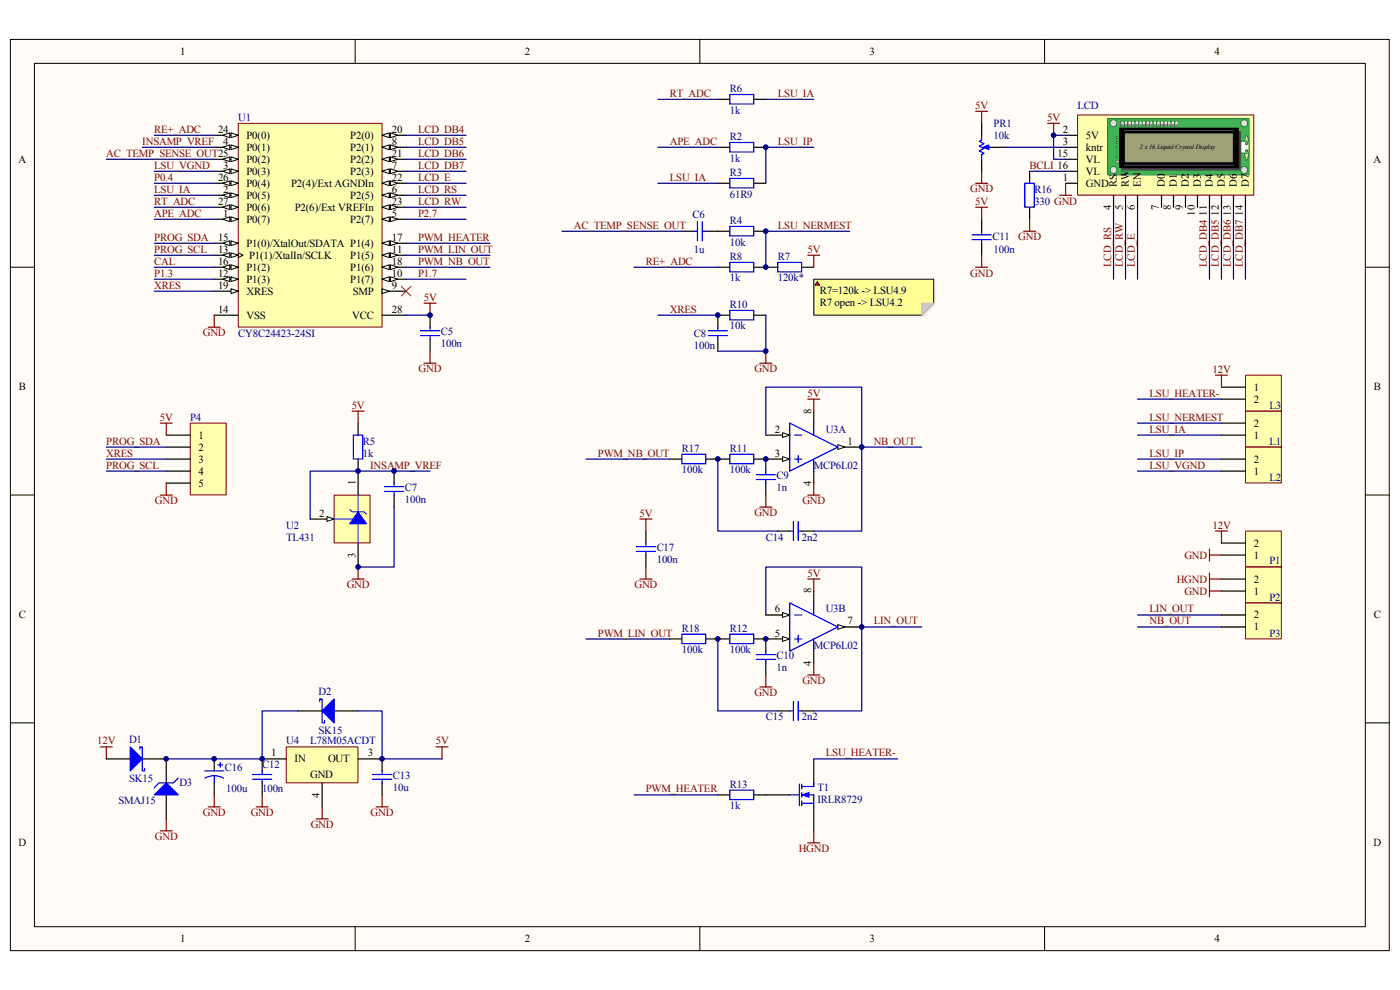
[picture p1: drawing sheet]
<svg xmlns="http://www.w3.org/2000/svg" width="297mm" height="210mm" viewBox="0 0 297 210" stroke-linecap="round" stroke-linejoin="round" font-family="sans-serif">
<path d="M2.2 8.4h292.5v193.3h-292.5z" fill-rule="evenodd" fill="#fffcf8"/>
<path d="M2.2 8.4h292.5v193.3h-292.5z" fill="none" stroke="#000" stroke-width=".21"/>
<path d="M7.3 13.5h282.3v183.1h-282.3z" fill-rule="evenodd" fill="#fffcf8"/>
<g fill="none" stroke="#000" stroke-width=".21">
<path d="M7.3 13.4h282.3v183.2h-282.3zM75.3 8.3v5.1M148.5 8.3v5.1M221.6 8.3v5.1M2.2 56.7h5.1M289.7 56.7h5M2.2 105h5.1M289.7 105h5M2.2 153.3h5.1M289.7 153.3h5M75.3 196.6v5.1M148.5 196.6v5.1"/>
<path d="M221.6 196.6v5.1"/>
</g>
<path d="M50.6 26.2h30.4v43.2h-30.4z" fill-rule="evenodd" fill="#ffffb0"/>
<path d="M50.5 26.2h30.5v43.2h-30.5z" fill="none" stroke="#800000" stroke-width=".21"/>
<path d="M45.4 36.3h5.1" fill="none" stroke="#000" stroke-width=".25"/>
<g fill="#fffcf8" stroke="#000" stroke-width=".21">
<path d="M49 35.8l1.5 .5-1.5 .5z"/>
<path d="M47.2 36.3l1.6-.5v1z"/>
</g>
<path d="M45.4 31.2h5.1" fill="none" stroke="#000" stroke-width=".25"/>
<g fill="#fffcf8" stroke="#000" stroke-width=".21">
<path d="M49 30.7l1.5 .5-1.5 .5z"/>
<path d="M47.2 31.2l1.6-.5v1z"/>
</g>
<path d="M45.4 54.1h5.1" fill="none" stroke="#000" stroke-width=".25"/>
<path d="M50.5 53.6l1.1 .5-1.1 .5" fill="none" stroke="#000" stroke-width=".21"/>
<g fill="#fffcf8" stroke="#000" stroke-width=".21">
<path d="M49 53.6l1.5 .5-1.5 .5z"/>
<path d="M47.2 54.1l1.6-.5v1z"/>
</g>
<path d="M45.4 51.6h5.1" fill="none" stroke="#000" stroke-width=".25"/>
<g fill="#fffcf8" stroke="#000" stroke-width=".21">
<path d="M49 51.1l1.5 .5-1.5 .5z"/>
<path d="M47.2 51.6l1.6-.5v1z"/>
</g>
<path d="M45.4 28.7h5.1" fill="none" stroke="#000" stroke-width=".25"/>
<g fill="#fffcf8" stroke="#000" stroke-width=".21">
<path d="M49 28.2l1.5 .5-1.5 .5z"/>
<path d="M47.2 28.7l1.6-.5v1z"/>
</g>
<path d="M45.4 33.8h5.1" fill="none" stroke="#000" stroke-width=".25"/>
<g fill="#fffcf8" stroke="#000" stroke-width=".21">
<path d="M49 33.3l1.5 .5-1.5 .5z"/>
<path d="M47.2 33.8l1.6-.5v1z"/>
</g>
<path d="M45.4 46.5h5.1M45.4 66.9h5.1M81.1 66.9h5" fill="none" stroke="#000" stroke-width=".25"/>
<g fill="#fffcf8" stroke="#000" stroke-width=".21">
<path d="M49 46l1.5 .5-1.5 .5z"/>
<path d="M47.2 46.5l1.6-.5v1z"/>
</g>
<path d="M45.4 41.4h5.1" fill="none" stroke="#000" stroke-width=".25"/>
<g fill="#fffcf8" stroke="#000" stroke-width=".21">
<path d="M49 40.9l1.5 .5-1.5 .5z"/>
<path d="M47.2 41.4l1.6-.5v1z"/>
</g>
<path d="M45.4 44h5.1" fill="none" stroke="#000" stroke-width=".25"/>
<g fill="#fffcf8" stroke="#000" stroke-width=".21">
<path d="M49 43.4l1.5 .6-1.5 .5z"/>
<path d="M47.2 44l1.6-.6v1.1z"/>
</g>
<path d="M45.4 38.9h5.1" fill="none" stroke="#000" stroke-width=".25"/>
<g fill="#fffcf8" stroke="#000" stroke-width=".21">
<path d="M49 38.4l1.5 .5-1.5 .5z"/>
<path d="M47.2 38.9l1.6-.5v1z"/>
</g>
<path d="M45.4 56.7h5.1" fill="none" stroke="#000" stroke-width=".25"/>
<g fill="#fffcf8" stroke="#000" stroke-width=".21">
<path d="M49 56.2l1.5 .5-1.5 .5z"/>
<path d="M47.2 56.7l1.6-.5v1z"/>
</g>
<path d="M45.4 59.2h5.1" fill="none" stroke="#000" stroke-width=".25"/>
<g fill="#fffcf8" stroke="#000" stroke-width=".21">
<path d="M49 58.7l1.5 .5-1.5 .5z"/>
<path d="M47.2 59.2l1.6-.5v1z"/>
</g>
<path d="M81.1 54.1h5" fill="none" stroke="#000" stroke-width=".25"/>
<g fill="#fffcf8" stroke="#000" stroke-width=".21">
<path d="M81.1 54.1l1.5-.5v1z"/>
<path d="M82.8 53.6l1.6 .5-1.6 .5z"/>
</g>
<path d="M81.1 56.7h5" fill="none" stroke="#000" stroke-width=".25"/>
<g fill="#fffcf8" stroke="#000" stroke-width=".21">
<path d="M81.1 56.7l1.5-.5v1z"/>
<path d="M82.8 56.2l1.6 .5-1.6 .5z"/>
</g>
<path d="M81.1 59.2h5" fill="none" stroke="#000" stroke-width=".25"/>
<g fill="#fffcf8" stroke="#000" stroke-width=".21">
<path d="M81.1 59.2l1.5-.5v1z"/>
<path d="M82.8 58.7l1.6 .5-1.6 .5z"/>
</g>
<path d="M81.1 51.6h5" fill="none" stroke="#000" stroke-width=".25"/>
<g fill="#fffcf8" stroke="#000" stroke-width=".21">
<path d="M81.1 51.6l1.5-.5v1z"/>
<path d="M82.8 51.1l1.6 .5-1.6 .5z"/>
</g>
<path d="M81.1 61.8h5" fill="none" stroke="#000" stroke-width=".25"/>
<path d="M81.1 61.3l1.5 .5-1.5 .5z" fill="#fffcf8" stroke="#000" stroke-width=".21"/>
<path d="M45.4 61.8h5.1" fill="none" stroke="#000" stroke-width=".25"/>
<path d="M49 61.3l1.5 .5-1.5 .5z" fill="#fffcf8" stroke="#000" stroke-width=".21"/>
<path d="M81.1 31.2h5" fill="none" stroke="#000" stroke-width=".25"/>
<g fill="#fffcf8" stroke="#000" stroke-width=".21">
<path d="M81.1 31.2l1.5-.5v1z"/>
<path d="M82.8 30.7l1.6 .5-1.6 .5z"/>
</g>
<path d="M81.1 28.7h5" fill="none" stroke="#000" stroke-width=".25"/>
<g fill="#fffcf8" stroke="#000" stroke-width=".21">
<path d="M81.1 28.7l1.5-.5v1z"/>
<path d="M82.8 28.2l1.6 .5-1.6 .5z"/>
</g>
<path d="M81.1 33.8h5" fill="none" stroke="#000" stroke-width=".25"/>
<g fill="#fffcf8" stroke="#000" stroke-width=".21">
<path d="M81.1 33.8l1.5-.5v1z"/>
<path d="M82.8 33.3l1.6 .5-1.6 .5z"/>
</g>
<path d="M81.1 36.3h5" fill="none" stroke="#000" stroke-width=".25"/>
<g fill="#fffcf8" stroke="#000" stroke-width=".21">
<path d="M81.1 36.3l1.5-.5v1z"/>
<path d="M82.8 35.8l1.6 .5-1.6 .5z"/>
</g>
<path d="M81.1 41.4h5" fill="none" stroke="#000" stroke-width=".25"/>
<g fill="#fffcf8" stroke="#000" stroke-width=".21">
<path d="M81.1 41.4l1.5-.5v1z"/>
<path d="M82.8 40.9l1.6 .5-1.6 .5z"/>
</g>
<path d="M81.1 44h5" fill="none" stroke="#000" stroke-width=".25"/>
<g fill="#fffcf8" stroke="#000" stroke-width=".21">
<path d="M81.1 44l1.5-.6v1.1z"/>
<path d="M82.8 43.4l1.6 .6-1.6 .5z"/>
</g>
<path d="M81.1 46.5h5" fill="none" stroke="#000" stroke-width=".25"/>
<g fill="#fffcf8" stroke="#000" stroke-width=".21">
<path d="M81.1 46.5l1.5-.5v1z"/>
<path d="M82.8 46l1.6 .5-1.6 .5z"/>
</g>
<path d="M81.1 38.9h5" fill="none" stroke="#000" stroke-width=".25"/>
<g fill="#fffcf8" stroke="#000" stroke-width=".21">
<path d="M81.1 38.9l1.5-.5v1z"/>
<path d="M82.8 38.4l1.6 .5-1.6 .5z"/>
</g>
<g fill="none" stroke="#000080" stroke-width=".25">
<path d="M22.6 33.8h22.8M30.2 31.2h15.2M32.7 28.7h12.7M32.7 36.3h12.7M32.7 38.9h12.7M86.1 28.7h12.8M86.1 31.2h12.8M86.1 33.8h12.8M86.1 36.3h12.8M86.1 38.9h12.8M139.6 31.2h12.7M139.6 38.9h12.7"/>
<path d="M139.6 21.1h12.7M162.5 21.1h10.1M172.6 31.2h-10.1v7.7M32.7 41.4h12.7M32.7 44h12.7M32.7 46.5h12.7M32.7 51.6h12.7M32.7 54.1h12.7M32.7 56.7h12.7M32.7 59.2h12.7M86.1 41.4h12.8M86.1 44h12.8"/>
<path d="M86.1 46.5h12.8M86.1 51.6h17.9M86.1 54.1h17.9M86.1 56.7h17.9M86.1 59.2h12.8M119.2 49.1h25.5M134.5 56.7h17.8M180.3 49.1h-17.8v7.6M32.7 61.8h12.7M86.1 66.9h5.1M139.6 66.9h12.7M162.5 66.9v7.6h-10.2"/>
<path d="M124.3 97.4h17.8M83.6 107.6v12.7h-7.6M124.3 135.5h17.8M134.5 168.6h17.8"/>
</g>
<g fill="none" stroke="#800000" stroke-width=".25">
<path d="M171.4 54.1h2.5M172.6 54.1v2.6M44.2 69.4h2.5M45.4 66.9v2.5M90 64.3h2.5M90 77h2.5M91.2 64.3v2.6M91.2 74.5v2.5M161.2 77h2.5M162.5 74.5v2.5M74.7 87.2h2.5M76 87.2v2.6"/>
<path d="M161.2 107.6h2.5M162.5 105v2.6M74.7 122.8h2.5M76 120.3v2.5M161.2 145.7h2.5M162.5 143.2v2.5"/>
</g>
<path d="M85.1 60.7l2.1 2.1M87.2 60.7l-2.1 2.1" fill="none" stroke="#f00" stroke-width=".21"/>
<g fill="none" stroke="#000" stroke-width=".25">
<path d="M152.3 31.2h2.5M152.3 38.9h2.5M152.3 21.1h2.5M159.9 31.2h2.6M159.9 38.9h2.6M159.9 21.1h2.6M144.7 49.1h2.5M149.7 49.1h5.1M152.3 56.7h2.5M159.9 49.1h2.6M159.9 56.7h5.1M170.1 56.7h2.5"/>
<path d="M91.2 66.9v2.5M91.2 71.9v2.6M152.3 71.9v2.6M154.8 66.9h-2.5v2.5M159.9 66.9h2.6M76 89.8v2.5M76 97.4v2.5M83.6 99.9v2.6M152.3 97.4h2.5M159.9 97.4h2.6v2.5M83.6 105v2.6M162.5 102.5v2.5"/>
<path d="M152.3 135.5h2.5M159.9 135.5h2.6v2.6M162.5 140.6v2.6M152.3 168.6h2.5M159.9 168.6h2.6"/>
</g>
<g fill="none" stroke="#00f" stroke-width=".25">
<path d="M154.8 30.2h5.1v2h-5.1zM154.8 37.9h5.1v2h-5.1zM154.8 20.1h5.1v2h-5.1zM147.2 49.1h.8M148 47v4.1M149 47v4.1M149 49.1h.7M154.8 48h5.1v2h-5.1zM154.8 55.7h5.1v2h-5.1zM165 55.7h5.1v2h-5.1zM89.2 70.2h4.1M89.2 71.2h4.1"/>
<path d="M91.2 69.4v.8M91.2 71.2v.7M150.3 70.2h4M150.3 71.2h4M152.3 69.4v.8M152.3 71.2v.7M154.8 65.8h5.1v2.1h-5.1zM75 92.3h2v5.1h-2zM154.8 96.4h5.1v2h-5.1zM162.5 99.9v.8M81.6 103.2h4M81.6 104.3h4"/>
<path d="M83.6 102.5v.7M83.6 104.3v.7M160.4 100.7h4.1M160.4 101.7h4.1M162.5 101.7v.8M154.8 134.5h5.1v2h-5.1zM160.4 138.9h4.1M160.4 139.9h4.1M162.5 138.1v.8M162.5 139.9v.7M154.8 167.6h5.1v2h-5.1z"/>
</g>
<path d="M228.6 24.4h37.4v17h-37.4z" fill-rule="evenodd" fill="#ffffb0"/>
<path d="M228.6 24.4h37.4v17h-37.4z" fill="none" stroke="#800000" stroke-width=".21"/>
<path d="M235 25.2h30v11.9h-30z" fill-rule="evenodd" fill="#3bb253"/>
<path d="M235 25.1h30v12h-30z" fill="none" stroke="#008000" stroke-width=".21"/>
<path d="M264.3 28.8l.2-.1a6.5 6.5 0 0 1 .4 4l-.2 .9-.2 .4a6.5 6.5 0 0 1-.5-4z" fill-rule="evenodd" fill="#e7ec73" stroke="#008000" stroke-width=".21"/>
<path d="M263.2 30h1.8v2.5h-1.8z" fill-rule="evenodd" fill="#fff"/>
<path d="M263.2 30h1.8v2.5h-1.8z" fill="none" stroke="#008000" stroke-width=".21"/>
<path d="M238 28h25.2v8h-25.2z" fill-rule="evenodd" fill="#3d3d49"/>
<path d="M238 27.9h25.2v8.1h-25.2zM238.5 35.1h23.2M238.5 27.7h23.2" fill="none" stroke="#4d4d5c" stroke-width=".21"/>
<path d="M237.5 27.2h25.2v8.3h-25.2z" fill-rule="evenodd" fill="#000"/>
<path d="M237.5 27.2h25.2v8.3h-25.2z" fill="none" stroke="#000" stroke-width=".21"/>
<path d="M238.5 28.2h23.2v6.3h-23.2z" fill-rule="evenodd" fill="#9ea175"/>
<path d="M238.5 28.2h23.2v6.3h-23.2z" fill="none" stroke="#000" stroke-width=".21"/>
<path d="M237.8 25.7h.7v1.2h-.7z" fill-rule="evenodd" fill="#e7e7e7"/>
<path d="M237.8 25.7h.7v1.2h-.7z" fill="none" stroke="#008000" stroke-width=".21"/>
<path d="M238.5 25.7h.8v1.2h-.8z" fill-rule="evenodd" fill="#e7e7e7"/>
<path d="M238.5 25.7h.8v1.2h-.8z" fill="none" stroke="#008000" stroke-width=".21"/>
<path d="M239.3 25.7h.7v1.2h-.7z" fill-rule="evenodd" fill="#e7e7e7"/>
<path d="M239.3 25.7h.7v1.2h-.7z" fill="none" stroke="#008000" stroke-width=".21"/>
<path d="M240.1 25.7h.7v1.2h-.7z" fill-rule="evenodd" fill="#e7e7e7"/>
<path d="M240.1 25.7h.7v1.2h-.7z" fill="none" stroke="#008000" stroke-width=".21"/>
<path d="M240.8 25.7h.8v1.2h-.8z" fill-rule="evenodd" fill="#e7e7e7"/>
<path d="M240.8 25.7h.8v1.2h-.8z" fill="none" stroke="#008000" stroke-width=".21"/>
<path d="M241.6 25.7h.7v1.2h-.7z" fill-rule="evenodd" fill="#e7e7e7"/>
<path d="M241.6 25.7h.7v1.2h-.7z" fill="none" stroke="#008000" stroke-width=".21"/>
<path d="M242.4 25.7h.7v1.2h-.7z" fill-rule="evenodd" fill="#e7e7e7"/>
<path d="M242.3 25.7h.8v1.2h-.8z" fill="none" stroke="#008000" stroke-width=".21"/>
<path d="M243.1 25.7h.7v1.2h-.7z" fill-rule="evenodd" fill="#e7e7e7"/>
<path d="M243.1 25.7h.7v1.2h-.7z" fill="none" stroke="#008000" stroke-width=".21"/>
<path d="M243.9 25.7h.7v1.2h-.7z" fill-rule="evenodd" fill="#e7e7e7"/>
<path d="M243.9 25.7h.7v1.2h-.7z" fill="none" stroke="#008000" stroke-width=".21"/>
<path d="M244.7 25.7h.7v1.2h-.7z" fill-rule="evenodd" fill="#e7e7e7"/>
<path d="M244.6 25.7h.8v1.2h-.8z" fill="none" stroke="#008000" stroke-width=".21"/>
<path d="M245.4 25.7h.7v1.2h-.7z" fill-rule="evenodd" fill="#e7e7e7"/>
<path d="M245.4 25.7h.7v1.2h-.7z" fill="none" stroke="#008000" stroke-width=".21"/>
<path d="M246.2 25.7h.7v1.2h-.7z" fill-rule="evenodd" fill="#e7e7e7"/>
<path d="M246.2 25.7h.7v1.2h-.7z" fill="none" stroke="#008000" stroke-width=".21"/>
<path d="M247 25.7h.7v1.2h-.7z" fill-rule="evenodd" fill="#e7e7e7"/>
<path d="M246.9 25.7h.8v1.2h-.8z" fill="none" stroke="#008000" stroke-width=".21"/>
<path d="M247.7 25.7h.7v1.2h-.7z" fill-rule="evenodd" fill="#e7e7e7"/>
<path d="M247.7 25.7h.7v1.2h-.7z" fill="none" stroke="#008000" stroke-width=".21"/>
<path d="M248.5 25.7h.7v1.2h-.7z" fill-rule="evenodd" fill="#e7e7e7"/>
<path d="M248.5 25.7h.7v1.2h-.7z" fill="none" stroke="#008000" stroke-width=".21"/>
<path d="M249.2 25.7h.8v1.2h-.8z" fill-rule="evenodd" fill="#e7e7e7"/>
<path d="M249.2 25.7h.8v1.2h-.8z" fill="none" stroke="#008000" stroke-width=".21"/>
<path d="M238 26.4h.3v.2h-.3z" fill-rule="evenodd" fill="#e7e7e7"/>
<path d="M238 26.4h.3v.2h-.3z" fill="none" stroke="#808080" stroke-width=".21"/>
<path d="M238.8 26.4h.2v.2h-.2z" fill-rule="evenodd" fill="#e7e7e7"/>
<path d="M238.8 26.4h.2v.2h-.2z" fill="none" stroke="#808080" stroke-width=".21"/>
<path d="M239.6 26.4h.2v.2h-.2z" fill-rule="evenodd" fill="#e7e7e7"/>
<path d="M239.5 26.4h.3v.2h-.3z" fill="none" stroke="#808080" stroke-width=".21"/>
<path d="M240.3 26.4h.2v.2h-.2z" fill-rule="evenodd" fill="#e7e7e7"/>
<path d="M240.3 26.4h.2v.2h-.2z" fill="none" stroke="#808080" stroke-width=".21"/>
<path d="M241.1 26.4h.2v.2h-.2z" fill-rule="evenodd" fill="#e7e7e7"/>
<path d="M241.1 26.4h.2v.2h-.2z" fill="none" stroke="#808080" stroke-width=".21"/>
<path d="M241.9 26.4h.2v.2h-.2z" fill-rule="evenodd" fill="#e7e7e7"/>
<path d="M241.8 26.4h.3v.2h-.3z" fill="none" stroke="#808080" stroke-width=".21"/>
<path d="M242.6 26.4h.2v.2h-.2z" fill-rule="evenodd" fill="#e7e7e7"/>
<path d="M242.6 26.4h.2v.2h-.2z" fill="none" stroke="#808080" stroke-width=".21"/>
<path d="M243.4 26.4h.2v.2h-.2z" fill-rule="evenodd" fill="#e7e7e7"/>
<path d="M243.4 26.4h.2v.2h-.2z" fill="none" stroke="#808080" stroke-width=".21"/>
<path d="M244.2 26.4h.1v.2h-.1z" fill-rule="evenodd" fill="#e7e7e7"/>
<path d="M244.1 26.4h.2v.2h-.2z" fill="none" stroke="#808080" stroke-width=".21"/>
<path d="M244.9 26.4h.2v.2h-.2z" fill-rule="evenodd" fill="#e7e7e7"/>
<path d="M244.9 26.4h.2v.2h-.2z" fill="none" stroke="#808080" stroke-width=".21"/>
<path d="M245.7 26.4h.2v.2h-.2z" fill-rule="evenodd" fill="#e7e7e7"/>
<path d="M245.7 26.4h.2v.2h-.2z" fill="none" stroke="#808080" stroke-width=".21"/>
<path d="M246.4 26.4h.3v.2h-.3z" fill-rule="evenodd" fill="#e7e7e7"/>
<path d="M246.4 26.4h.3v.2h-.3z" fill="none" stroke="#808080" stroke-width=".21"/>
<path d="M247.2 26.4h.2v.2h-.2z" fill-rule="evenodd" fill="#e7e7e7"/>
<path d="M247.2 26.4h.2v.2h-.2z" fill="none" stroke="#808080" stroke-width=".21"/>
<path d="M248 26.4h.2v.2h-.2z" fill-rule="evenodd" fill="#e7e7e7"/>
<path d="M247.9 26.4h.3v.2h-.3z" fill="none" stroke="#808080" stroke-width=".21"/>
<path d="M248.7 26.4h.2v.2h-.2z" fill-rule="evenodd" fill="#e7e7e7"/>
<path d="M248.7 26.4h.2v.2h-.2z" fill="none" stroke="#808080" stroke-width=".21"/>
<path d="M249.5 26.4h.2v.2h-.2z" fill-rule="evenodd" fill="#e7e7e7"/>
<path d="M249.5 26.4h.2v.2h-.2z" fill="none" stroke="#808080" stroke-width=".21"/>
<g fill="#c0c0c0" stroke="#008000" stroke-width=".21">
<circle cx="264.5" cy="30.5" r=".24"/>
<circle cx="264.5" cy="32" r=".24"/>
</g>
<g fill="#e7ec73" stroke="#008000" stroke-width=".21">
<circle cx="237" cy="29.2" r=".24"/>
<circle cx="237" cy="30.2" r=".24"/>
<circle cx="237" cy="31.2" r=".24"/>
<circle cx="237" cy="32.2" r=".24"/>
<circle cx="237" cy="33.3" r=".24"/>
</g>
<path d="M236.8 34.1h.4v.4h-.4z" fill-rule="evenodd" fill="#e7ec73"/>
<path d="M236.7 34h.5v.5h-.5z" fill="none" stroke="#808080" stroke-width=".21"/>
<g fill="#e0e0e0" stroke="#008000" stroke-width=".21">
<circle cx="236.2" cy="26.1" r=".75"/>
<circle cx="236.2" cy="36.1" r=".75"/>
<circle cx="263.9" cy="26.1" r=".75"/>
<circle cx="263.9" cy="36.1" r=".75"/>
</g>
<g fill="none" stroke="#000" stroke-width=".25">
<path d="M208.2 26.2v2.5M208.2 33.8v2.5M209.5 31.2h3.8M218.4 36.3v2.6M226.1 33.8h2.5M226.1 36.3h2.5M226.1 38.9h2.5M226.1 28.7h2.5M226.1 31.2h2.5M208.2 46.5v2.6M208.2 51.6v2.5M218.4 44v2.5"/>
<path d="M236.2 41.4v2.6M238.8 41.4v2.6M241.3 41.4v2.6M246.4 41.4v2.6M249 41.4v2.6M251.5 41.4v2.6M254 41.4v2.6M256.6 41.4v2.6M259.1 41.4v2.6M261.7 41.4v2.6M264.2 41.4v2.6"/>
</g>
<g fill="none" stroke="#800000" stroke-width=".25">
<path d="M207 23.6h2.5M207 38.9h2.5M208.2 23.6v2.6M208.2 36.3v2.6M222.2 26.2h2.6M223.5 26.2v2.5M226.1 38.9v2.5M207 56.7h2.5M207 44h2.5M208.2 44v2.5M208.2 54.1v2.6M217.2 49.1h2.5"/>
<path d="M218.4 46.5v2.6M224.8 41.4h2.5"/>
</g>
<path d="M213.3 31.2h12.8M218.4 36.3h7.7M226.1 28.7h-2.6v5.1h2.6M236.2 44v15.2M238.8 44v15.2M241.3 44v15.2M256.6 44v15.2M259.1 44v15.2M261.7 44v15.2M264.2 44v15.2" fill="none" stroke="#000080" stroke-width=".25"/>
<path d="M208.2 28.7v1l-.5 .3 1.1 .5-1.1 .5 1.1 .5-1.1 .5 1.1 .5-.6 .3v1M217.4 38.9h2v5h-2zM206.2 50.8h4.1M206.2 49.8h4.1M208.2 49.1v.7M208.2 50.8v.8" fill="none" stroke="#00f" stroke-width=".25"/>
<path d="M208.5 31.2l1.3-.5v1z" fill="#00f" stroke="#00f" stroke-width=".21"/>
<path d="M264.2 87.2h7.6v7.6h-7.6z" fill-rule="evenodd" fill="#ffffb0"/>
<path d="M264.2 87.2h7.6v7.6h-7.6z" fill="none" stroke="#800000" stroke-width=".21"/>
<path d="M259.1 92.3h5.1M259.1 89.8h5.1" fill="none" stroke="#000" stroke-width=".25"/>
<path d="M264.2 94.9h7.6v7.5h-7.6z" fill-rule="evenodd" fill="#ffffb0"/>
<path d="M264.2 94.8h7.6v7.6h-7.6z" fill="none" stroke="#800000" stroke-width=".21"/>
<path d="M259.1 99.9h5.1M259.1 97.4h5.1" fill="none" stroke="#000" stroke-width=".25"/>
<path d="M264.2 79.6h7.6v7.6h-7.6z" fill-rule="evenodd" fill="#ffffb0"/>
<path d="M264.2 79.6h7.6v7.6h-7.6z" fill="none" stroke="#800000" stroke-width=".21"/>
<path d="M259.1 82.1h5.1M259.1 84.7h5.1" fill="none" stroke="#000" stroke-width=".25"/>
<path d="M241.3 97.4h17.8M241.3 84.7h17.8M241.3 89.8h17.8M241.3 92.3h17.8M241.3 99.9h17.8" fill="none" stroke="#000080" stroke-width=".25"/>
<path d="M257.9 112.6h2.5M259.1 112.6v2.6" fill="none" stroke="#800000" stroke-width=".25"/>
<path d="M264.2 112.7h7.6v7.5h-7.6z" fill-rule="evenodd" fill="#ffffb0"/>
<path d="M264.2 112.6h7.6v7.6h-7.6z" fill="none" stroke="#800000" stroke-width=".21"/>
<path d="M259.1 117.7h5.1M259.1 115.2h5.1" fill="none" stroke="#000" stroke-width=".25"/>
<path d="M264.2 120.3h7.6v7.6h-7.6z" fill-rule="evenodd" fill="#ffffb0"/>
<path d="M264.2 120.3h7.6v7.6h-7.6z" fill="none" stroke="#800000" stroke-width=".21"/>
<path d="M259.1 125.4h5.1M259.1 122.8h5.1" fill="none" stroke="#000" stroke-width=".25"/>
<path d="M264.2 127.9h7.6v7.6h-7.6z" fill-rule="evenodd" fill="#ffffb0"/>
<path d="M264.2 127.9h7.6v7.6h-7.6z" fill="none" stroke="#800000" stroke-width=".21"/>
<path d="M65.8 110.1h5.1M259.1 133h5.1M259.1 130.5h5.1M162.5 168.6h5M172.6 161v5.1M172.6 171.2v5" fill="none" stroke="#000" stroke-width=".25"/>
<path d="M256.6 116.5v2.5M256.6 117.7h2.5M256.6 121.6v5M256.6 122.8h2.5M256.6 125.4h2.5M171.4 178.8h2.5M172.6 176.2v2.6" fill="none" stroke="#800000" stroke-width=".25"/>
<path d="M241.3 130.5h17.8M241.3 133h17.8M172.6 161h17.8" fill="none" stroke="#000080" stroke-width=".25"/>
<path d="M167.5 168.6h2.1M169.6 166.3v4.6M170.1 168.6h2.5v2.6M170.1 170.4h2.5M170.1 166.3v1M170.1 168.1v1M170.1 169.9v1M172.6 166.1v.7h-2.5" fill="none" stroke="#00f" stroke-width=".25"/>
<path d="M170.1 168.6l1.5-.5v1z" fill="#00f" stroke="#00f" stroke-width=".21"/>
<path d="M69.4 109.6l1.5 .5-1.5 .5z" fill="#fffcf8" stroke="#000" stroke-width=".21"/>
<path d="M76 99.9v5.1M76 115.2v5.1" fill="none" stroke="#000" stroke-width=".25"/>
<path d="M70.9 105.1h7.6v10.1h-7.6z" fill-rule="evenodd" fill="#ffffb0"/>
<path d="M70.9 105h7.6v10.2h-7.6z" fill="none" stroke="#800000" stroke-width=".21"/>
<path d="M70.9 110.1h4.1M74.2 108.1l.5 .5h2.5l.6 .5M76 105v10.2" fill="none" stroke="#00f" stroke-width=".21"/>
<path d="M76 108.6l1.8 2.5h-3.6z" fill="#00f" stroke="#00f" stroke-width=".21"/>
<path d="M91.2 99.9h-25.4v10.2" fill="none" stroke="#000080" stroke-width=".25"/>
<path d="M142.1 97.4h2.6M149.7 97.4h2.6M162.5 97.4h5M142.1 135.5h2.6M149.7 135.5h2.6" fill="none" stroke="#000" stroke-width=".25"/>
<path d="M144.7 96.4h5v2h-5zM144.7 134.5h5v2h-5z" fill="none" stroke="#00f" stroke-width=".25"/>
<path d="M166 96.9l1.5 .5-1.5 .5z" fill="#fffcf8" stroke="#000" stroke-width=".21"/>
<path d="M162.5 92.3h5" fill="none" stroke="#000" stroke-width=".25"/>
<path d="M166 91.8l1.5 .5-1.5 .5z" fill="#fffcf8" stroke="#000" stroke-width=".21"/>
<path d="M177.7 94.8h5.1" fill="none" stroke="#000" stroke-width=".25"/>
<path d="M177.7 94.3l1.5 .5-1.5 .5z" fill="#fffcf8" stroke="#000" stroke-width=".21"/>
<path d="M167.5 89.8l10.2 5-10.2 5.1zM168.6 92.3h1.5M168.6 97.4h1.5M169.3 96.6v1.5M172.6 89.8v2.5M172.6 97.4v2.5" fill="none" stroke="#00f" stroke-width=".25"/>
<path d="M172.6 87.2v2.6M172.6 99.9v2.6M162.5 135.5h5" fill="none" stroke="#000" stroke-width=".25"/>
<path d="M166 135l1.5 .5-1.5 .5z" fill="#fffcf8" stroke="#000" stroke-width=".21"/>
<path d="M162.5 130.5h5" fill="none" stroke="#000" stroke-width=".25"/>
<path d="M166 129.9l1.5 .5-1.5 .6z" fill="#fffcf8" stroke="#000" stroke-width=".21"/>
<path d="M177.7 133h5.1" fill="none" stroke="#000" stroke-width=".25"/>
<path d="M177.7 132.5l1.5 .5-1.5 .5z" fill="#fffcf8" stroke="#000" stroke-width=".21"/>
<path d="M167.5 127.9l10.2 5.1-10.2 5.1zM168.6 130.5h1.5M168.6 135.5h1.5M169.3 134.8v1.5M172.6 127.9v2.6M172.6 135.5v2.6" fill="none" stroke="#00f" stroke-width=".25"/>
<path d="M172.6 125.4v2.5M172.6 138.1v2.5" fill="none" stroke="#000" stroke-width=".25"/>
<path d="M60.7 158.5h15.2v7.6h-15.2z" fill-rule="evenodd" fill="#ffffb0"/>
<path d="M60.7 158.4h15.2v7.7h-15.2z" fill="none" stroke="#800000" stroke-width=".21"/>
<g fill="none" stroke="#000" stroke-width=".25">
<path d="M137 112.6v2.6M137 117.7v2.6M165 112.6h2.5M170.1 112.6h2.5M63.3 150.8h5M70.9 150.8h5.1M165 150.8h2.5M170.1 150.8h2.5M22.6 161h5M30.2 161h5.1v5.1M35.3 168.6v5.1M45.4 161v2.5"/>
<path d="M45.4 166.1v2.5M55.6 166.1v2.5M60.7 161h-5.1v2.5M68.3 166.1v5.1M76 161h5.1v2.5M81.1 166.1v2.5"/>
</g>
<g fill="none" stroke="#800000" stroke-width=".25">
<path d="M257.9 79.6h2.5M259.1 79.6v2.5M171.4 84.7h2.5M172.6 84.7v2.5M135.8 110.1h2.5M137 110.1v2.5M171.4 105h2.5M172.6 102.5v2.5M135.8 122.8h2.5M137 120.3v2.5M171.4 122.8h2.5M172.6 122.8v2.6"/>
<path d="M21.3 158.4h2.5M22.6 158.4v2.6M92.5 158.4h2.6M93.8 158.4v2.6M171.4 143.2h2.5M172.6 140.6v2.6M34 176.2h2.5M35.3 173.7v2.5M44.2 171.2h2.5M45.4 168.6v2.6M54.3 171.2h2.6M55.6 168.6v2.6"/>
<path d="M67.1 173.7h2.5M68.3 171.2v2.5M79.8 171.2h2.5M81.1 168.6v2.6"/>
</g>
<g fill="#00f" stroke="#00f" stroke-width=".25">
<path d="M27.6 158.4l2.6 2.6-2.6 2.5z"/>
<path d="M68.3 150.8l2.6-2.5v5.1z"/>
<path d="M35.3 166.1l2.5 2.5h-5.1z"/>
</g>
<g fill="none" stroke="#00f" stroke-width=".25">
<path d="M135 116h4.1M135 117h4.1M137 115.2v.8M137 117v.7M167.5 112.6h.8M168.3 110.6v4.1M169.3 110.6v4.1M169.3 112.6h.8M29.7 158.9v-.5h.5v5.1h.5v-.5M67.8 148.8v-.5h.5v5.1h.5v-.6M167.5 150.8h.8M168.3 148.8v4"/>
<path d="M169.3 148.8v4M169.3 150.8h.8M37.8 165.1l-1 1h-3.1l-1 1M43.4 163.5h4.1M45.4 164.5l1.3 .2 .7 .4M45.4 164.5l-.8 .1-1.1 .5M45.4 164.5v1.6M46.2 162.3h1M46.7 161.7v1.1M53.6 165.3h4.1M53.6 164.3h4.1M55.6 163.5v.8"/>
<path d="M55.6 165.3v.8M79 165.3h4.1M79 164.3h4.1M81.1 163.5v.8M81.1 165.3v.8"/>
</g>
<path d="M152.3 97.4v15.2h12.7M162.5 92.3v-10.2h20.3v12.7M195.5 94.8h-12.7v17.8h-10.2M152.3 135.5v15.3h12.7M162.5 130.5v-10.2h20.3v30.5h-10.2M182.8 133h12.7M63.3 150.8h-7.7v10.2h-20.3M76 150.8h5.1v10.2h12.7" fill="none" stroke="#000080" stroke-width=".25"/>
<path d="M40.4 89.8h7.6v15.2h-7.6z" fill-rule="evenodd" fill="#ffffb0"/>
<path d="M40.4 89.7h7.6v15.3h-7.6z" fill="none" stroke="#800000" stroke-width=".21"/>
<path d="M35.3 92.3h5.1M35.3 94.8h5.1M35.3 97.4h5.1M35.3 99.9h5.1M35.3 102.5h5.1" fill="none" stroke="#000" stroke-width=".25"/>
<path d="M22.6 99.9h12.7M22.6 97.4h12.7M22.6 94.8h12.7" fill="none" stroke="#000080" stroke-width=".25"/>
<path d="M34 89.8h2.5M35.3 89.8v2.5M34 105h2.5M35.3 102.5v2.5" fill="none" stroke="#800000" stroke-width=".25"/>
<path d="M173.2 59.7h25.4v7.7h-25.4z" fill-rule="evenodd" fill="#f7f4e4"/>
<path d="M172.6 59.2h25.5v5.1l-2.6 2.6h-22.9z" fill-rule="evenodd" fill="#ffff96" stroke="#000" stroke-width=".21"/>
<path d="M195.5 64.3h2.6l-2.6 2.6z" fill="#ccc9c1" stroke="#bfbdba" stroke-width=".21"/>
<path d="M173.4 59.7l.5 .8h-1z" fill="#ff331e" stroke="#300" stroke-width=".21"/>
<g fill="#000080" stroke="#000080" stroke-width=".21">
<circle cx="35.3" cy="161" r=".5"/>
<circle cx="45.4" cy="161" r=".5"/>
<circle cx="55.6" cy="161" r=".5"/>
<circle cx="76" cy="120.3" r=".5"/>
<circle cx="76" cy="99.9" r=".5"/>
<circle cx="81" cy="161" r=".5"/>
<circle cx="83.6" cy="99.9" r=".5"/>
<circle cx="91.2" cy="66.8" r=".5"/>
<circle cx="152.3" cy="135.5" r=".5"/>
<circle cx="152.3" cy="97.4" r=".5"/>
<circle cx="152.3" cy="66.8" r=".5"/>
<circle cx="162.4" cy="135.5" r=".5"/>
<circle cx="162.4" cy="97.4" r=".5"/>
<circle cx="162.4" cy="74.5" r=".5"/>
<circle cx="162.4" cy="56.7" r=".5"/>
<circle cx="162.4" cy="49" r=".5"/>
<circle cx="162.4" cy="31.2" r=".5"/>
<circle cx="182.8" cy="133" r=".5"/>
<circle cx="182.8" cy="94.8" r=".5"/>
<circle cx="223.5" cy="28.7" r=".5"/>
</g>
<g font-size="2.3">
<text x="38.2" y="11.6">1</text>
<text x="111.4" y="11.6">2</text>
<text x="184.5" y="11.6">3</text>
<text x="257.6" y="11.6">4</text>
<text x="46.3" y="28.2">24</text>
<text x="52.3" y="29.4">P0(0)</text>
<text x="74.3" y="29.4">P2(0)</text>
<text x="83.1" y="28.2">20</text>
<text x="225.4" y="28.2">2</text>
<text x="230.4" y="29.4">5V</text>
<text x="4" y="34.5">A</text>
<text x="47.4" y="35.8">3</text>
<text x="47.4" y="30.7">4</text>
<text x="52.3" y="32">P0(1)</text>
<text x="52.3" y="34.5">P0(2)</text>
<text x="74.3" y="32">P2(1)</text>
<text x="74.3" y="34.5">P2(2)</text>
<text x="83.1" y="30.7">8</text>
<text x="83.1" y="33.3">21</text>
<text x="83.1" y="35.8">7</text>
<text x="224.3" y="33.3">15</text>
<text x="225.4" y="30.7">3</text>
<text x="230.4" y="34.5">VL</text>
<text x="230.4" y="32">kntr</text>
<text x="291.4" y="34.5">A</text>
<text x="46.3" y="38.4">26</text>
<text x="47.4" y="40.9">2</text>
<text x="52.3" y="37.1">P0(3)</text>
<text x="52.3" y="39.6">P0(4)</text>
<text x="61.8" y="39.6">P2(4)/Ext AGNDIn</text>
<text x="74.3" y="37.1">P2(3)</text>
<text x="83.1" y="40.9">6</text>
<text x="83.1" y="38.4">22</text>
<text x="225.4" y="38.4">1</text>
<text x="230.4" y="37.1">VL</text>
<text x="230.4" y="39.6">GND</text>
<text x="237" y="39.6" transform="rotate(-90 237 39.6)">RS</text>
<text x="239.5" y="39.6" transform="rotate(-90 239.5 39.6)">RW</text>
<text x="242" y="39.6" transform="rotate(-90 242 39.6)">EN</text>
<text x="247.1" y="39.6" transform="rotate(-90 247.1 39.6)">D0</text>
<text x="249.7" y="39.6" transform="rotate(-90 249.7 39.6)">D1</text>
<text x="252.2" y="39.6" transform="rotate(-90 252.2 39.6)">D2</text>
<text x="254.8" y="39.6" transform="rotate(-90 254.8 39.6)">D3</text>
<text x="257.3" y="39.6" transform="rotate(-90 257.3 39.6)">D4</text>
<text x="259.8" y="39.6" transform="rotate(-90 259.8 39.6)">D5</text>
<text x="262.4" y="39.6" transform="rotate(-90 262.4 39.6)">D6</text>
<text x="264.9" y="39.6" transform="rotate(-90 264.9 39.6)">D7</text>
<text x="46.3" y="43.4">27</text>
<text x="47.4" y="46">1</text>
<text x="52.3" y="47.2">P0(7)</text>
<text x="52.3" y="42.2">P0(5)</text>
<text x="52.3" y="44.7">P0(6)</text>
<text x="62.5" y="44.7">P2(6)/Ext VREFIn</text>
<text x="74.3" y="42.2">P2(5)</text>
<text x="74.3" y="47.2">P2(7)</text>
<text x="83.1" y="43.4">23</text>
<text x="83.1" y="46">5</text>
<text x="235.7" y="44.6" transform="rotate(-90 235.7 44.6)">4</text>
<text x="238.2" y="44.6" transform="rotate(-90 238.2 44.6)">5</text>
<text x="240.8" y="44.6" transform="rotate(-90 240.8 44.6)">6</text>
<text x="245.9" y="44.6" transform="rotate(-90 245.9 44.6)">7</text>
<text x="248.4" y="44.6" transform="rotate(-90 248.4 44.6)">8</text>
<text x="251" y="44.6" transform="rotate(-90 251 44.6)">9</text>
<text x="253.5" y="45.7" transform="rotate(-90 253.5 45.7)">10</text>
<text x="256" y="45.7" transform="rotate(-90 256 45.7)">11</text>
<text x="258.6" y="45.7" transform="rotate(-90 258.6 45.7)">12</text>
<text x="261.1" y="45.7" transform="rotate(-90 261.1 45.7)">13</text>
<text x="263.7" y="45.7" transform="rotate(-90 263.7 45.7)">14</text>
<text x="46.3" y="53.6">13</text>
<text x="46.3" y="51.1">15</text>
<text x="52.3" y="52.3">P1(0)/XtalOut/SDATA P1(4)</text>
<text x="83.1" y="53.6">11</text>
<text x="83.1" y="51.1">17</text>
<text x="46.3" y="56.2">16</text>
<text x="46.3" y="58.7">12</text>
<text x="52.3" y="57.4">P1(2)</text>
<text x="52.3" y="60">P1(3)</text>
<text x="52.8" y="54.9">P1(1)/XtalIn/SCLK</text>
<text x="74.3" y="54.9">P1(5)</text>
<text x="74.3" y="57.4">P1(6)</text>
<text x="74.3" y="60">P1(7)</text>
<text x="83.1" y="56.2">18</text>
<text x="83.1" y="58.7">10</text>
<text x="46.3" y="61.2">19</text>
<text x="52.3" y="62.5">XRES</text>
<text x="74.8" y="62.5">SMP</text>
<text x="83.1" y="61.2">9</text>
<text x="173.9" y="62.5">R7=120k -&gt; LSU4.9</text>
<text x="173.9" y="65">R7 open -&gt; LSU4.2</text>
<text x="46.3" y="66.3">14</text>
<text x="52.3" y="67.6">VSS</text>
<text x="74.7" y="67.6">VCC</text>
<text x="83.1" y="66.3">28</text>
<text x="4" y="82.8">B</text>
<text x="266" y="82.9">1</text>
<text x="291.5" y="82.8">B</text>
<text x="172.1" y="87.7" transform="rotate(-90 172.1 87.7)">8</text>
<text x="266" y="85.4">2</text>
<text x="42.1" y="93">1</text>
<text x="42.1" y="95.6">2</text>
<text x="164.4" y="91.8">2</text>
<text x="179.8" y="94.3">1</text>
<text x="266" y="93">1</text>
<text x="266" y="90.5">2</text>
<text x="42.1" y="98.1">3</text>
<text x="42.1" y="100.7">4</text>
<text x="164.4" y="96.9">3</text>
<text x="266" y="100.7">1</text>
<text x="266" y="98.1">2</text>
<text x="42.1" y="103.2">5</text>
<text x="75.4" y="103" transform="rotate(-90 75.4 103)">1</text>
<text x="172.1" y="103.1" transform="rotate(-90 172.1 103.1)">4</text>
<text x="67.7" y="109.6">2</text>
<text x="75.4" y="118.4" transform="rotate(-90 75.4 118.4)">3</text>
<text x="266" y="118.5">1</text>
<text x="266" y="115.9">2</text>
<text x="172.1" y="125.9" transform="rotate(-90 172.1 125.9)">8</text>
<text x="266" y="123.6">2</text>
<text x="4" y="131.1">C</text>
<text x="164.4" y="129.9">6</text>
<text x="266" y="126.1">1</text>
<text x="266" y="131.2">2</text>
<text x="291.5" y="131.1">C</text>
<text x="164.4" y="135">5</text>
<text x="179.8" y="132.5">7</text>
<text x="266" y="133.7">1</text>
<text x="172.1" y="141.3" transform="rotate(-90 172.1 141.3)">4</text>
<text x="57.6" y="160.4">1</text>
<text x="62.5" y="161.7">IN</text>
<text x="69.6" y="161.7">OUT</text>
<text x="78" y="160.4">3</text>
<text x="65.8" y="165">GND</text>
<text x="67.8" y="169.2" transform="rotate(-90 67.8 169.2)">4</text>
<text x="4" y="179.5">D</text>
<text x="291.4" y="179.5">D</text>
<text x="38.2" y="199.9">1</text>
<text x="111.4" y="199.9">2</text>
<text x="184.5" y="199.9">3</text>
<text x="257.6" y="199.9">4</text>
</g>
<g font-size="2.3" fill="#800000">
<text x="142.1" y="20.5">RT_ADC</text>
<text x="165" y="20.5">LSU_IA</text>
<text x="206.9" y="23.1">5V</text>
<text x="32.7" y="28.2">RE+_ADC</text>
<text x="88.7" y="28.2">LCD_DB4</text>
<text x="222.2" y="25.6">5V</text>
<text x="22.5" y="33.3">AC_TEMP_SENSE_OUT25</text>
<text x="30.2" y="30.7">INSAMP_VREF</text>
<text x="32.7" y="35.8">LSU_VGND</text>
<text x="88.7" y="35.8">LCD_DB7</text>
<text x="88.7" y="30.7">LCD_DB5</text>
<text x="88.7" y="33.3">LCD_DB6</text>
<text x="142.1" y="30.7">APE_ADC</text>
<text x="165" y="30.7">LSU_IP</text>
<text x="218.4" y="35.8">BCLI 16</text>
<text x="32.7" y="38.4">P0.4</text>
<text x="32.7" y="40.9">LSU_IA</text>
<text x="88.7" y="40.9">LCD_RS</text>
<text x="88.7" y="38.4">LCD_E</text>
<text x="142.1" y="38.4">LSU_IA</text>
<text x="205.8" y="40.8">GND</text>
<text x="32.7" y="43.4">RT_ADC</text>
<text x="32.7" y="46">APE_ADC</text>
<text x="88.7" y="46">P2.7</text>
<text x="88.7" y="43.4">LCD_RW</text>
<text x="206.9" y="43.4">5V</text>
<text x="32.7" y="53.6">PROG_SCL</text>
<text x="32.7" y="51.1">PROG_SDA</text>
<text x="88.7" y="53.6">PWM_LIN_OUT</text>
<text x="88.7" y="51.1">PWM_HEATER</text>
<text x="121.8" y="48.5">AC_TEMP_SENSE_OUT</text>
<text x="165" y="48.5">LSU_NERMEST</text>
<text x="171.3" y="53.6">5V</text>
<text x="216" y="51">GND</text>
<text x="32.7" y="58.7">P1.3</text>
<text x="32.7" y="56.2">CAL</text>
<text x="88.7" y="58.7">P1.7</text>
<text x="88.7" y="56.2">PWM_NB_OUT</text>
<text x="137" y="56.2">RE+_ADC</text>
<text x="205.8" y="58.7">GND</text>
<text x="235.7" y="56.7" transform="rotate(-90 235.7 56.7)">LCD_RS</text>
<text x="238.2" y="56.7" transform="rotate(-90 238.2 56.7)">LCD_RW</text>
<text x="240.8" y="56.7" transform="rotate(-90 240.8 56.7)">LCD_E</text>
<text x="256" y="56.7" transform="rotate(-90 256 56.7)">LCD_DB4</text>
<text x="258.6" y="56.7" transform="rotate(-90 258.6 56.7)">LCD_DB5</text>
<text x="261.1" y="56.7" transform="rotate(-90 261.1 56.7)">LCD_DB6</text>
<text x="263.7" y="56.7" transform="rotate(-90 263.7 56.7)">LCD_DB7</text>
<text x="32.7" y="61.2">XRES</text>
<text x="89.9" y="63.8">5V</text>
<text x="43" y="71.4">GND</text>
<text x="142.1" y="66.3">XRES</text>
<text x="88.8" y="79">GND</text>
<text x="160" y="79">GND</text>
<text x="257.2" y="79.1">12V</text>
<text x="33.9" y="89.2">5V</text>
<text x="74.6" y="86.7">5V</text>
<text x="171.3" y="84.1">5V</text>
<text x="243.9" y="89.2">LSU_NERMEST</text>
<text x="243.9" y="84.1">LSU_HEATER-</text>
<text x="22.5" y="94.3">PROG_SDA</text>
<text x="185.4" y="94.3">NB_OUT</text>
<text x="243.9" y="91.8">LSU_IA</text>
<text x="22.5" y="99.4">PROG_SCL</text>
<text x="22.5" y="96.9">XRES</text>
<text x="78.5" y="99.4">INSAMP_VREF</text>
<text x="126.9" y="96.9">PWM_NB_OUT</text>
<text x="243.9" y="96.9">LSU_IP</text>
<text x="243.9" y="99.4">LSU_VGND</text>
<text x="32.9" y="107">GND</text>
<text x="170.2" y="107">GND</text>
<text x="135.7" y="109.6">5V</text>
<text x="160" y="109.5">GND</text>
<text x="257.2" y="112.1">12V</text>
<text x="251.2" y="118.5">GND</text>
<text x="73.6" y="124.8">GND</text>
<text x="134.6" y="124.8">GND</text>
<text x="171.3" y="122.3">5V</text>
<text x="249.6" y="123.6">HGND</text>
<text x="243.9" y="129.9">LIN_OUT</text>
<text x="251.2" y="126.1">GND</text>
<text x="126.9" y="135">PWM_LIN_OUT</text>
<text x="185.4" y="132.5">LIN_OUT</text>
<text x="243.9" y="132.5">NB_OUT</text>
<text x="160" y="147.7">GND</text>
<text x="170.2" y="145.1">GND</text>
<text x="20.6" y="157.9">12V</text>
<text x="92.4" y="157.9">5V</text>
<text x="175.2" y="160.4">LSU_HEATER-</text>
<text x="43" y="173.1">GND</text>
<text x="53.2" y="173.1">GND</text>
<text x="78.6" y="173.1">GND</text>
<text x="137" y="168.1">PWM_HEATER</text>
<text x="32.9" y="178.2">GND</text>
<text x="65.9" y="175.7">GND</text>
<text x="169.4" y="180.7">HGND</text>
</g>
<g font-size="2.3" fill="#000080">
<text x="154.8" y="19.5">R6</text>
<text x="228.6" y="23.1">LCD</text>
<text x="50.5" y="25.6">U1</text>
<text x="154.8" y="29.7">R2</text>
<text x="154.8" y="24.1">1k</text>
<text x="210.8" y="26.9">PR1</text>
<text x="210.8" y="29.4">10k</text>
<text x="154.8" y="34.3">1k</text>
<text x="154.8" y="41.9">61R9</text>
<text x="154.8" y="37.3">R3</text>
<text x="219.4" y="40.9">R16</text>
<text x="146.9" y="46.2">C6</text>
<text x="154.8" y="47.5">R4</text>
<text x="219.4" y="43.4">330 GND</text>
<text x="147.2" y="53.6">1u</text>
<text x="154.8" y="52.1">10k</text>
<text x="210.5" y="50.8">C11</text>
<text x="210.8" y="53.6">100n</text>
<text x="154.8" y="59.7">1k</text>
<text x="154.8" y="55.1">R8</text>
<text x="165" y="59.7">120k*</text>
<text x="165" y="55.1">R7</text>
<text x="154.8" y="65.3">R10</text>
<text x="50.5" y="71.4">CY8C24423-24SI</text>
<text x="93.5" y="71.2">C5</text>
<text x="147.2" y="71.4">C8</text>
<text x="154.8" y="69.9">10k</text>
<text x="93.5" y="73.7">100n</text>
<text x="147.2" y="74">100n</text>
<text x="40.4" y="89.2">P4</text>
<text x="269.3" y="86.7">L3</text>
<text x="77" y="94.3">R5</text>
<text x="144.7" y="95.8">R17</text>
<text x="154.8" y="95.8">R11</text>
<text x="175.2" y="91.8">U3A</text>
<text x="269.3" y="94.3">L1</text>
<text x="77" y="96.9">1k</text>
<text x="144.7" y="100.4">100k</text>
<text x="154.8" y="100.4">100k</text>
<text x="164.8" y="101.7">C9</text>
<text x="172.6" y="99.4">MCP6L02</text>
<text x="269.3" y="101.9">L2</text>
<text x="85.9" y="106.8">100n</text>
<text x="85.9" y="104.2">C7</text>
<text x="164.8" y="104.2">1n</text>
<text x="60.7" y="112.1">U2</text>
<text x="60.7" y="114.7">TL431</text>
<text x="139.3" y="119.5">100n</text>
<text x="139.3" y="116.9">C17</text>
<text x="162.5" y="114.7">C14</text>
<text x="170.1" y="114.7">2n2</text>
<text x="269.3" y="119.7">P1</text>
<text x="175.2" y="129.9">U3B</text>
<text x="269.3" y="127.4">P2</text>
<text x="144.7" y="134">R18</text>
<text x="154.8" y="134">R12</text>
<text x="172.6" y="137.6">MCP6L02</text>
<text x="269.3" y="135">P3</text>
<text x="144.7" y="138.6">100k</text>
<text x="154.8" y="138.6">100k</text>
<text x="164.8" y="142.4">1n</text>
<text x="164.8" y="139.8">C10</text>
<text x="67.6" y="147.5">D2</text>
<text x="67.6" y="155.6">SK15</text>
<text x="162.5" y="152.8">C15</text>
<text x="170.1" y="152.8">2n2</text>
<text x="27.4" y="157.6">D1</text>
<text x="60.7" y="157.9">U4</text>
<text x="65.8" y="157.9">L78M05ACDT</text>
<text x="27.4" y="165.8">SK15</text>
<text x="38.1" y="166.8">D3</text>
<text x="47.7" y="163.5">C16</text>
<text x="55.6" y="163">C12</text>
<text x="83.4" y="167.8">10u</text>
<text x="83.4" y="165.3">C13</text>
<text x="154.8" y="167.1">R13</text>
<text x="173.4" y="167.8">T1</text>
<text x="25.1" y="170.6">SMAJ15</text>
<text x="48" y="168.1">100u</text>
<text x="55.6" y="168.1">100n</text>
<text x="154.8" y="171.6">1k</text>
<text x="173.4" y="170.4">IRLR8729</text>
</g>
<text font-size="1.4" x="241.8" y="31.7">2 x 16 Liquid Crystal Display</text>
</svg>
